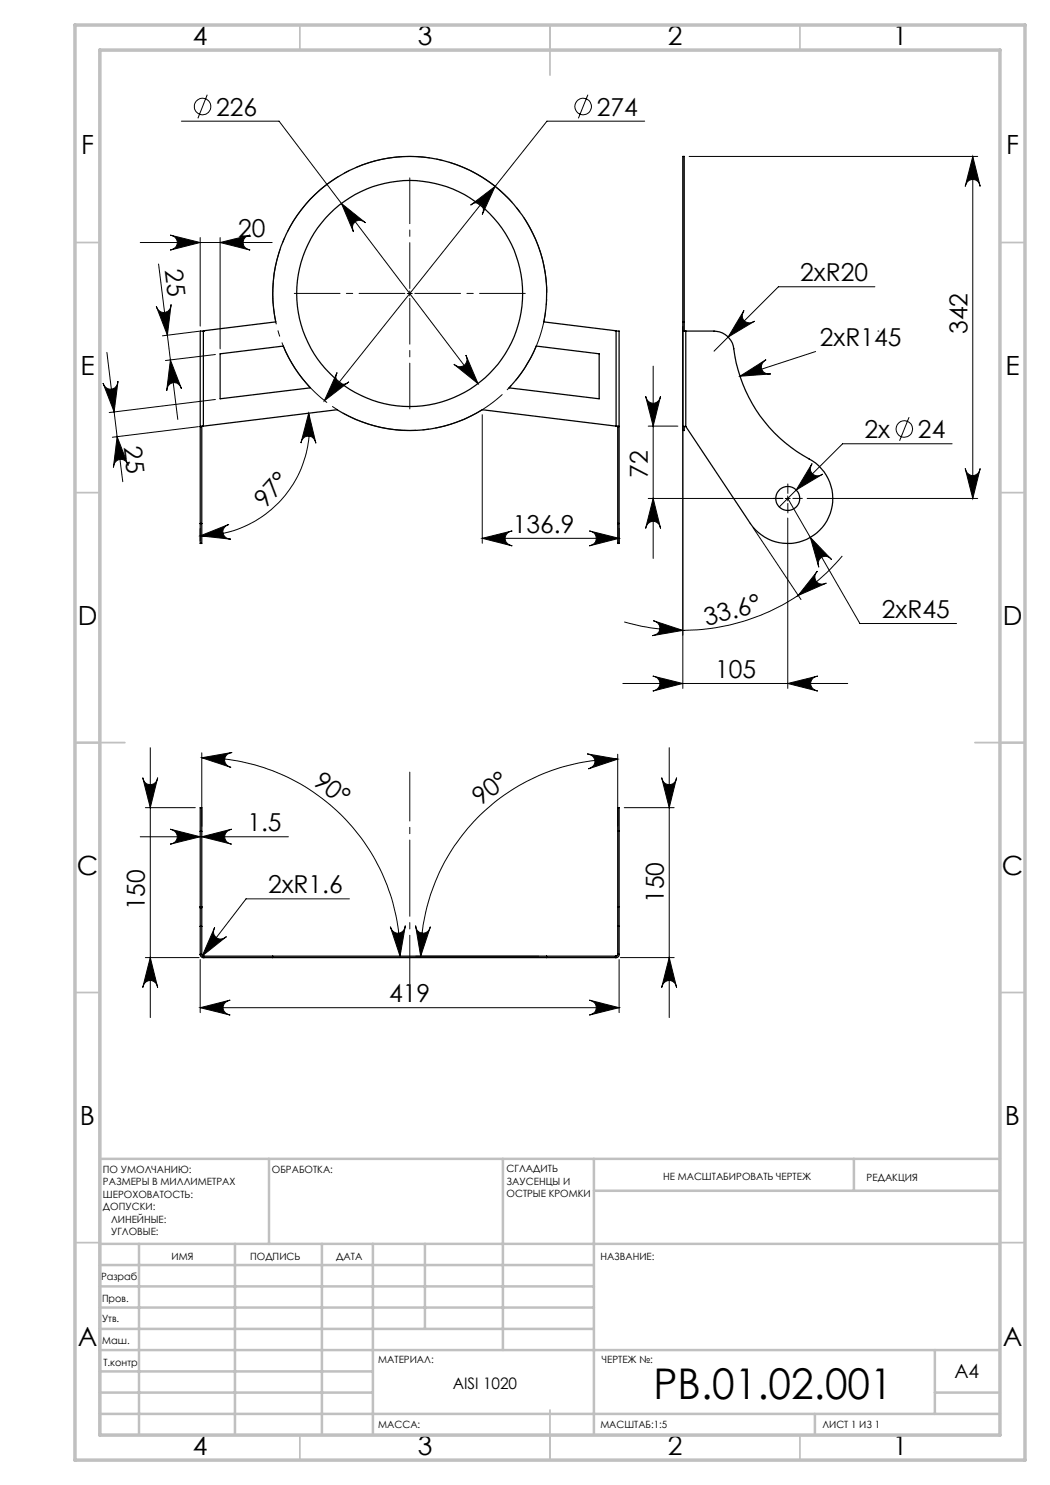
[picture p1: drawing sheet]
<svg xmlns="http://www.w3.org/2000/svg" width="210mm" height="297mm" viewBox="0 0 210 297" stroke-linecap="round" stroke-linejoin="round" font-family="sans-serif">
<g fill="none" stroke="#000" stroke-width=".2">
<path d="M41.5 18.9l-1.9 4.8M117.6 18.9l-1.9 4.8M36.3 24.2h19.5l39.8 52.5M128.9 24.2h-19.5l-44.5 55.9M137.8 31.3h57.7M194.6 31.3l1.4 6a1.5 1.5 0 0 0-1.5-1.4 1.5 1.5 0 0 0-1.5 1.4zM194.6 31.3v68.4M28 48.5h26.4M31.7 52.8l3.9 31.1M34 47l6 1.5-6 1.5a1.5 1.5 0 0 0 1.5-1.5 1.5 1.5 0 0 0-1.5-1.5zM40 47.5v17.7M44 48.5l6-1.5a1.5 1.5 0 0 0-1.4 1.5 1.5 1.5 0 0 0 1.4 1.5z"/>
<path d="M44 47.5v22.3M68.3 40.7l4.8 3.9a1.51 1.51 0 0 0-2.1-.3 1.51 1.51 0 0 0-.3 2.1zM81.5 58.7h.9M82 58.2v1M94.1 41l4.9-3.7-2.6 5.6a1.5 1.5 0 0 0-.2-2 1.5 1.5 0 0 0-2.1 .1zM175 57.4h-19.3l-12.9 12.8M20.6 76.6a1.51 1.51 0 0 0 1.7 1.2 1.51 1.51 0 0 0 1.3-1.6l-.8 6.2zM21.4 70.5l3.2 25.8M31.3 61.3a1.5 1.5 0 0 0 1.6 1.2 1.5 1.5 0 0 0 1.3-1.6l-.7 6.1zM34.1 72l2.2 5.7a1.5 1.5 0 0 0-1.7-1.2 1.5 1.5 0 0 0-1.3 1.6zM39.8 66.2l-7.3 1M43.1 79.9l-21.3 2.6"/>
<path d="M43.1 70.9l-10 1.2M67.4 74.5a1.51 1.51 0 0 0 .3 2.1 1.51 1.51 0 0 0 2.1-.2l-4.9 3.7zM90.8 72.8a1.51 1.51 0 0 0 2 .3 1.51 1.51 0 0 0 .4-2.1l2.4 5.7zM129.1 79.2a1.5 1.5 0 0 0 1.5 1.5 1.5 1.5 0 0 0 1.5-1.5l-1.5 6zM130.6 73.2v38.5M136.6 65.4v72.3M148 75.2l5.2-3.3a1.51 1.51 0 0 0-.9 1.9 1.51 1.51 0 0 0 1.9 1zM148.8 62.1a1.51 1.51 0 0 0 0 2.1 1.51 1.51 0 0 0 2.1 0l-5.3 3.2zM163.1 70.3l-15.1 4.9M175.6 66.2h.1M23.4 87.3l2.2 5.8a1.5 1.5 0 0 0-1.6-1.2 1.5 1.5 0 0 0-1.3 1.6zM39.7 85.3l-17.2 2.2"/>
<path d="M61.7 82.7l1.5 5.9a1.5 1.5 0 0 0-1.5-1.4 1.5 1.5 0 0 0-1.5 1.4zM61.7 82.7a21.9 21.9 0 0 1-21.7 24.5M96.4 82.9v25.8M129.6 99.7h27M129.6 85.2h6M130.6 99.7l1.5 6a1.5 1.5 0 0 0-1.5-1.4 1.5 1.5 0 0 0-1.5 1.4zM157.1 99.7h.9M157.6 99.2v1M157.6 99.7l14.4 25h19.3M161.4 99.7h34.1M162.4 92.7a1.5 1.5 0 0 0 .1 2.1 1.5 1.5 0 0 0 2 0l-5.3 3.2zM181.8 83.4l-1.9 4.8"/>
<path d="M190.4 88.8h-21.9l-12.6 12.6M193 93.7a1.5 1.5 0 0 0 1.5 1.4 1.5 1.5 0 0 0 1.5-1.4l-1.4 6zM40 105.7v2.5M40 107.2l5.8-2.3a1.5 1.5 0 0 0-1.2 1.6 1.5 1.5 0 0 0 1.6 1.3zM96.4 107.7l6-1.5a1.5 1.5 0 0 0-1.4 1.5 1.5 1.5 0 0 0 1.4 1.5zM96.4 107.7h27.4M117.9 106.2l5.9 1.5-5.9 1.5a1.5 1.5 0 0 0 1.4-1.5 1.5 1.5 0 0 0-1.4-1.5zM123.8 105.7v3M150.6 105.5l9.6 14.4M157.6 103.6v34.1M162.1 107.5l4.2 4.4a1.5 1.5 0 0 0-2-.4 1.5 1.5 0 0 0-.5 1.9zM163.5 114.2a1.5 1.5 0 0 0-.3 2.1 1.5 1.5 0 0 0 2.1 .3l-5.7 2.5z"/>
<path d="M168.5 111.2a41.6 41.6 0 0 1-43.7 13.2M124.6 136.7h44.9M130.6 135.2l6 1.5-6 1.5a1.5 1.5 0 0 0 1.4-1.5 1.5 1.5 0 0 0-1.4-1.5zM130.7 124.1l5.9 2-6.1 1a1.51 1.51 0 0 0 1.5-1.4 1.51 1.51 0 0 0-1.3-1.6zM157.6 136.7l5.9-1.5a1.5 1.5 0 0 0-1.4 1.5 1.5 1.5 0 0 0 1.4 1.5zM28.5 155.5a1.5 1.5 0 0 0 1.5 1.4 1.5 1.5 0 0 0 1.5-1.4l-1.4 6zM30.1 149.5v54M40.4 151.5l6-1a1.51 1.51 0 0 0-1.5 1.4 1.51 1.51 0 0 0 1.3 1.6zM40.4 151.5a39.6 39.6 0 0 1 39.6 39.7M40.4 150.6v14.7M117.4 150.8l6.1 1-5.8 2a1.51 1.51 0 0 0 1.3-1.6 1.51 1.51 0 0 0-1.6-1.4zM123.5 151.8a39.4 39.4 0 0 0-39.4 39.4"/>
<path d="M123.5 150.8v14.5M132.3 155.5a1.5 1.5 0 0 0 1.5 1.4 1.5 1.5 0 0 0 1.5-1.4l-1.5 6zM133.8 149.5v54M28 167.4h29.7M29.1 161.5h10M34 165.8l6 1.6-6 1.4a1.5 1.5 0 0 0 1.5-1.5 1.5 1.5 0 0 0-1.5-1.5zM40.4 167.4l5.9-1.6a1.5 1.5 0 0 0-1.4 1.5 1.5 1.5 0 0 0 1.4 1.5zM69.9 179.8h-20.7l-8.7 11.4M124.8 161.5h10M29.1 191.5h10.7M30.1 191.5l1.4 6a1.5 1.5 0 0 0-1.5-1.4 1.5 1.5 0 0 0-1.5 1.4zM40 191.9v10.6"/>
<path d="M42.9 185.5a1.5 1.5 0 0 0 .4 2 1.5 1.5 0 0 0 2-.2l-4.8 3.9zM78.1 185.3a1.51 1.51 0 0 0 1.6 1.4 1.51 1.51 0 0 0 1.4-1.6l-1.1 6.1zM83.1 185.1a1.49 1.49 0 0 0 1.4 1.6 1.49 1.49 0 0 0 1.6-1.4l-2 5.9zM83.1 191.2h24.7M123.8 191.9v10.6M124.1 191.5h10.7M133.8 191.5l1.5 6a1.5 1.5 0 0 0-1.5-1.4 1.5 1.5 0 0 0-1.5 1.4zM40 201.5l6-1.5a1.5 1.5 0 0 0-1.4 1.5 1.5 1.5 0 0 0 1.4 1.5zM40 201.5h83.8M117.9 200l5.9 1.5-5.9 1.5a1.5 1.5 0 0 0 1.4-1.5 1.5 1.5 0 0 0-1.4-1.5z"/>
<circle cx="40.5" cy="21.3" r="1.64"/>
<circle cx="116.6" cy="21.3" r="1.64"/>
<circle cx="180.9" cy="85.8" r="1.66"/>
</g>
<path d="M108.2 50.7a27.4 27.4 0 0 0-45.9-11.1 27.4 27.4 0 0 0 12.5 45.5 27.4 27.4 0 0 0 33.8-33l-.4-1.4" fill="none" stroke="#000" stroke-width=".2" stroke-dasharray="15.2 1.3 1.3 1.3" stroke-dashoffset="7.3" stroke-linecap="butt"/>
<path d="M81 58.7h-22.1M82 57.7v-22.1M82 59.7v22.1M83 58.7h22.1" fill="none" stroke="#000" stroke-width=".2" stroke-dasharray="15.2 1.3 1.3 1.3" stroke-dashoffset="6.1"/>
<path d="M156.6 99.7h-1.9M157.6 98.7v-1.9M158.6 99.7h1.9M157.6 100.7v1.9" fill="none" stroke="#000" stroke-width=".2" stroke-dasharray="15.2 1.3 1.3 1.3"/>
<path d="M82 154.4v42.4" fill="none" stroke="#000" stroke-width=".2" stroke-dasharray="15.2 1.3 1.3 1.3" stroke-dashoffset="5.5"/>
<g fill="none" stroke="#c0c0c0" stroke-width=".35">
<path d="M60 5v5M110 5v10M160 5v5M15 48.5h5M200 48.5h5M15 98.5h5M200 98.5h5M15 148.5h10M195 148.5h10M15 198.5h5M200 198.5h5M15 248.5h5"/>
<path d="M200 248.5h5M60 287v5M110 282v10M160 287v5"/>
</g>
<g fill="none" stroke="#c0c0c0" stroke-width=".5">
<path d="M53.8 231.8v17M100.6 231.8v38.2M118.8 231.8v55.2M118.8 238.2h81.2M170.8 231.8v6.4M200 231.8h-180v55.2M20 248.8h180M20 257.3h98.8M20 253h98.8M27.8 248.8v38.2M47 248.8v38.2M64.4 248.8v38.2"/>
<path d="M74.6 248.8v38.2M85 248.8v17M20 265.8h98.8M20 261.5h98.8M20 278.5h54.6M20 274.3h54.6M20 270h180M187 278.5h13M187 270v12.8M20 282.8h180M163 282.8v4.2"/>
</g>
<path d="M15 5h190v287h-190zM20 10h180v277h-180z" fill="none" stroke="#c0c0c0" stroke-width=".7"/>
<g fill="#000">
<path d="M44 48.5l6-1.5a1.5 1.5 0 0 0-1.4 1.5 1.5 1.5 0 0 0 1.4 1.5zM34 47l6 1.5-6 1.5a1.5 1.5 0 0 0 1.5-1.5 1.5 1.5 0 0 0-1.5-1.5z"/>
<path d="M31.3 61.3a1.5 1.5 0 0 0 1.6 1.2 1.5 1.5 0 0 0 1.3-1.6l-.7 6.1zM34.1 72l2.2 5.7a1.5 1.5 0 0 0-1.7-1.2 1.5 1.5 0 0 0-1.3 1.6z"/>
<path d="M67.4 74.5l-2.5 5.6 4.9-3.7a1.51 1.51 0 0 1-2.1 .2 1.51 1.51 0 0 1-.3-2.1zM94.1 41a1.49 1.49 0 0 1 2.1-.1 1.49 1.49 0 0 1 .2 2l2.6-5.6zM90.8 72.8l4.8 3.9-2.4-5.7a1.51 1.51 0 0 1-.4 2.1 1.51 1.51 0 0 1-2-.3zM68.3 40.7l2.4 5.7a1.51 1.51 0 0 1 .3-2 1.51 1.51 0 0 1 2.1 .2zM42.9 185.5l-2.4 5.7 4.8-3.9a1.5 1.5 0 0 1-2.1 .2 1.5 1.5 0 0 1-.3-2zM162.1 107.5l1.7 5.9a1.5 1.5 0 0 1 .5-1.9 1.5 1.5 0 0 1 2 .4zM162.4 92.7l-3.2 5.3 5.3-3.2a1.5 1.5 0 0 1-2 0 1.5 1.5 0 0 1-.1-2.1zM148 75.2l6.2-.4a1.51 1.51 0 0 1-1.9-1 1.51 1.51 0 0 1 .9-1.9zM148.8 62.1l-3.2 5.3 5.3-3.2a1.51 1.51 0 0 1-2.1 0 1.51 1.51 0 0 1 0-2.1z"/>
<path d="M23.4 87.3l2.2 5.8a1.5 1.5 0 0 0-1.6-1.2 1.5 1.5 0 0 0-1.3 1.6zM20.6 76.6a1.51 1.51 0 0 0 1.7 1.2 1.51 1.51 0 0 0 1.3-1.6l-.8 6.2z"/>
<path d="M40 107.2l5.8-2.3a1.5 1.5 0 0 0-1.2 1.6 1.5 1.5 0 0 0 1.6 1.3zM61.7 82.7l1.5 5.9a1.5 1.5 0 0 0-1.5-1.4 1.5 1.5 0 0 0-1.5 1.4z"/>
<path d="M96.4 107.7l6-1.5a1.5 1.5 0 0 0-1.4 1.5 1.5 1.5 0 0 0 1.4 1.5zM117.9 106.2l5.9 1.5-5.9 1.5a1.5 1.5 0 0 0 1.4-1.5 1.5 1.5 0 0 0-1.4-1.5z"/>
<path d="M130.6 99.7l1.5 6a1.5 1.5 0 0 0-1.5-1.4 1.5 1.5 0 0 0-1.5 1.4zM129.1 79.2a1.5 1.5 0 0 0 1.5 1.5 1.5 1.5 0 0 0 1.5-1.5l-1.5 6z"/>
<path d="M130.7 124.1l5.9 2-6.1 1a1.51 1.51 0 0 0 1.5-1.4 1.51 1.51 0 0 0-1.3-1.6zM163.5 114.2a1.5 1.5 0 0 0-.3 2.1 1.5 1.5 0 0 0 2.1 .3l-5.7 2.5z"/>
<path d="M130.6 135.2l6 1.5-6 1.5a1.5 1.5 0 0 0 1.4-1.5 1.5 1.5 0 0 0-1.4-1.5zM157.6 136.7l5.9-1.5a1.5 1.5 0 0 0-1.4 1.5 1.5 1.5 0 0 0 1.4 1.5z"/>
<path d="M117.4 150.8l6.1 1-5.8 2a1.51 1.51 0 0 0 1.3-1.6 1.51 1.51 0 0 0-1.6-1.4zM83.1 185.1a1.49 1.49 0 0 0 1.4 1.6 1.49 1.49 0 0 0 1.6-1.4l-2 5.9z"/>
<path d="M132.3 155.5a1.5 1.5 0 0 0 1.5 1.4 1.5 1.5 0 0 0 1.5-1.4l-1.5 6zM133.8 191.5l1.5 6a1.5 1.5 0 0 0-1.5-1.4 1.5 1.5 0 0 0-1.5 1.4zM194.6 31.3l1.4 6a1.5 1.5 0 0 0-1.5-1.4 1.5 1.5 0 0 0-1.5 1.4zM193 93.7a1.5 1.5 0 0 0 1.5 1.4 1.5 1.5 0 0 0 1.5-1.4l-1.4 6z"/>
<path d="M34 165.8l6 1.6-6 1.4a1.5 1.5 0 0 0 1.5-1.5 1.5 1.5 0 0 0-1.5-1.5zM40.4 167.4l5.9-1.6a1.5 1.5 0 0 0-1.4 1.5 1.5 1.5 0 0 0 1.4 1.5z"/>
<path d="M30.1 191.5l1.4 6a1.5 1.5 0 0 0-1.5-1.4 1.5 1.5 0 0 0-1.5 1.4zM28.5 155.5a1.5 1.5 0 0 0 1.5 1.4 1.5 1.5 0 0 0 1.5-1.4l-1.4 6z"/>
<path d="M78.1 185.3a1.51 1.51 0 0 0 1.6 1.4 1.51 1.51 0 0 0 1.4-1.6l-1.1 6.1zM40.4 151.5l6-1a1.51 1.51 0 0 0-1.5 1.4 1.51 1.51 0 0 0 1.3 1.6z"/>
<path d="M40 201.5l6-1.5a1.5 1.5 0 0 0-1.4 1.5 1.5 1.5 0 0 0 1.4 1.5zM117.9 200l5.9 1.5-5.9 1.5a1.5 1.5 0 0 0 1.4-1.5 1.5 1.5 0 0 0-1.4-1.5z"/>
</g>
<g fill="none" stroke="#000" stroke-width=".25">
<path d="M40.7 66.2h-.7v38.5M40.7 66.2l14.4-1.8a27.4 27.4 0 0 1 26.9-33.1 27.4 27.4 0 0 1 26.8 33.1l14.4 1.8M40.7 66.2v19M44 70.8l12.7-1.6a27.5 27.5 0 0 0 5.4 8.4l-18.1 2.2zM107.2 69.2l12.6 1.6v9l-18-2.2a26.7 26.7 0 0 0 5.4-8.4zM123.2 66.2h.6v38.5M123.2 66.2v19M136.6 66.2h.6M136.6 64.4v-33.1h.2v33.1M136.6 64.4v20.8M136.6 66.1h.2M136.6 64.4h.2"/>
<path d="M136.8 64.4v1.8M137.2 66.2h5.6a4 4 0 0 1 4 3.5 29.2 29.2 0 0 0 15.7 22.5 9 9 0 0 1 1.4 13.8 9 9 0 0 1-13.8-1.3l-12.9-19.4M137.2 66.2v19.1M40.4 85.3v19.4M40.7 85.2l-.7 .1h.4M40.7 85.2l-.3 .1M40.7 85.2l26.7-3.3a27.4 27.4 0 0 0 29 0l26.8 3.3M123.2 85.2l.6 .1h-.3M123.2 85.2l.3 .1M123.5 85.3v19.4M136.6 85.2l.6 .1M136.6 85.2v.9h.2v-.8"/>
<path d="M40 104.7v4h.4v-4M40 104.7h.4M123.5 104.7v4h.3v-4M123.5 104.7h.3M40 166.3v15M40 166.3v-4.8h.4v4.8M40 166.3h.4M40.4 166.3v15M123.5 166.3v15M123.5 166.3v-4.8h.3v4.8M123.5 166.3h.3M123.8 166.3v15"/>
<path d="M40 181.5v3.8M40 190.9a.6 .6 0 0 0 .7 .6M40 181.3v.2M40 185.3v5.6M40 185.3h.4M40 181.3h.4M40 190.9h.4M40 181.5h.4M40.4 181.5v3.8M40.4 190.9v.2l.3 .1M40.4 181.3v.2M40.4 185.3v5.6"/>
<path d="M40.7 191.2v.3M40.7 191.5h13.8M40.7 191.2h13.8M40.8 191.2v.3M54.5 191.5h54.8M54.5 191.2h54.8M54.5 191.2v.3M109.3 191.2v.3M109.3 191.5h13.9M109.3 191.2h13.9M123.1 191.2v.3M123.2 191.2v.3"/>
<path d="M123.5 181.3v4M123.5 190.9l-.3 .3M123.5 185.3v5.6M123.5 185.3h.3M123.5 181.3h.3M123.5 190.9h.3M123.8 181.3v4M123.8 190.9a.6 .6 0 0 1-.6 .6M123.8 185.3v5.6"/>
<circle cx="81.9" cy="58.7" r="22.6"/>
<circle cx="157.5" cy="99.7" r="2.4"/>
</g>
<text font-size="8.5" x="130.7" y="279.7">PB.01.02.001</text>
<g font-size="5.3">
<text x="38.5" y="9">4</text>
<text x="83.5" y="9">3</text>
<text x="133.6" y="9">2</text>
<text x="178.6" y="9">1</text>
<text x="16.2" y="30.8">F</text>
<text x="201.2" y="30.8">F</text>
<text x="16.1" y="75">E</text>
<text x="201.1" y="75">E</text>
<text x="15.5" y="125">D</text>
<text x="200.5" y="125">D</text>
<text x="15.4" y="175">C</text>
<text x="200.4" y="175">C</text>
<text x="16" y="225">B</text>
<text x="201" y="225">B</text>
<text x="15.5" y="269.3">A</text>
<text x="200.5" y="269.3">A</text>
<text x="38.5" y="291">4</text>
<text x="83.5" y="291">3</text>
<text x="133.6" y="291">2</text>
<text x="178.6" y="291">1</text>
</g>
<g font-size="4.9">
<text x="43.3" y="23.2">226</text>
<text x="119.4" y="23.2">274</text>
<text x="47.6" y="47.4">20</text>
<text x="33" y="54" transform="rotate(83 33 54)">25</text>
<text x="160.1" y="56.3">2xR20</text>
<text x="164" y="69.2">2xR145</text>
<text x="193.5" y="66.8" transform="rotate(-90 193.5 66.8)">342</text>
<text x="24.8" y="89.4" transform="rotate(83 24.8 89.4)">25</text>
<text x="172.9" y="87.7">2x</text>
<text x="183.6" y="87.7">24</text>
<text x="129.6" y="95.5" transform="rotate(-90 129.6 95.5)">72</text>
<text x="53.1" y="101.9" transform="rotate(-48 53.1 101.9)">97°</text>
<text x="102.6" y="106.6">136.9</text>
<text x="141.3" y="125.1" transform="rotate(-15 141.3 125.1)">33.6°</text>
<text x="176.4" y="123.6">2xR45</text>
<text x="143" y="135.6">105</text>
<text x="62.4" y="156.7" transform="rotate(38 62.4 156.7)">90°</text>
<text x="96.1" y="161.3" transform="rotate(-37 96.1 161.3)">90°</text>
<text x="49.5" y="166.3">1.5</text>
<text x="53.6" y="178.7">2xR1.6</text>
<text x="29" y="182.1" transform="rotate(-90 29 182.1)">150</text>
<text x="132.8" y="180.6" transform="rotate(-90 132.8 180.6)">150</text>
<text x="77.9" y="200.4">419</text>
</g>
<text font-size="3.9" x="190.9" y="275.5">A4</text>
<text font-size="3.2" x="90.5" y="277.9">AISI 1020</text>
<g font-size="2">
<text x="20.6" y="234.6">ПО УМОЛЧАНИЮ:</text>
<text x="20.6" y="237.1">РАЗМЕРЫ В МИЛЛИМЕТРАХ</text>
<text x="20.6" y="239.6">ШЕРОХОВАТОСТЬ:</text>
<text x="54.4" y="234.6">ОБРАБОТКА:</text>
<text x="101.3" y="234.5">СГЛАДИТЬ</text>
<text x="101.3" y="237">ЗАУСЕНЦЫ И</text>
<text x="101.3" y="239.5">ОСТРЫЕ КРОМКИ</text>
<text x="132.6" y="236">НЕ МАСШТАБИРОВАТЬ ЧЕРТЕЖ</text>
<text x="173.3" y="236.2">РЕДАКЦИЯ</text>
<text x="20.6" y="242.1">ДОПУСКИ:</text>
<text x="22.2" y="244.6">ЛИНЕЙНЫЕ:</text>
<text x="22.2" y="247.1">УГЛОВЫЕ:</text>
<text x="34.3" y="252">ИМЯ</text>
<text x="50" y="251.9">ПОДПИСЬ</text>
<text x="67.2" y="251.9">ДАТА</text>
<text x="120.1" y="251.9">НАЗВАНИЕ:</text>
<text x="20.2" y="256.1">Разраб.</text>
<text x="20.4" y="260.3">Пров.</text>
<text x="20.4" y="264.4">Утв.</text>
<text x="20.5" y="268.8">Маш.</text>
<text x="20.7" y="273.1">Т.контр</text>
<text x="75.6" y="272.5">МАТЕРИАЛ:</text>
<text x="120.4" y="272.5">ЧЕРТЕЖ №:</text>
<text x="75.6" y="285.5">МАССА:</text>
<text x="120.1" y="285.6">МАСШТАБ:1:5</text>
<text x="164.5" y="285.6">ЛИСТ 1 ИЗ 1</text>
</g>
</svg>
